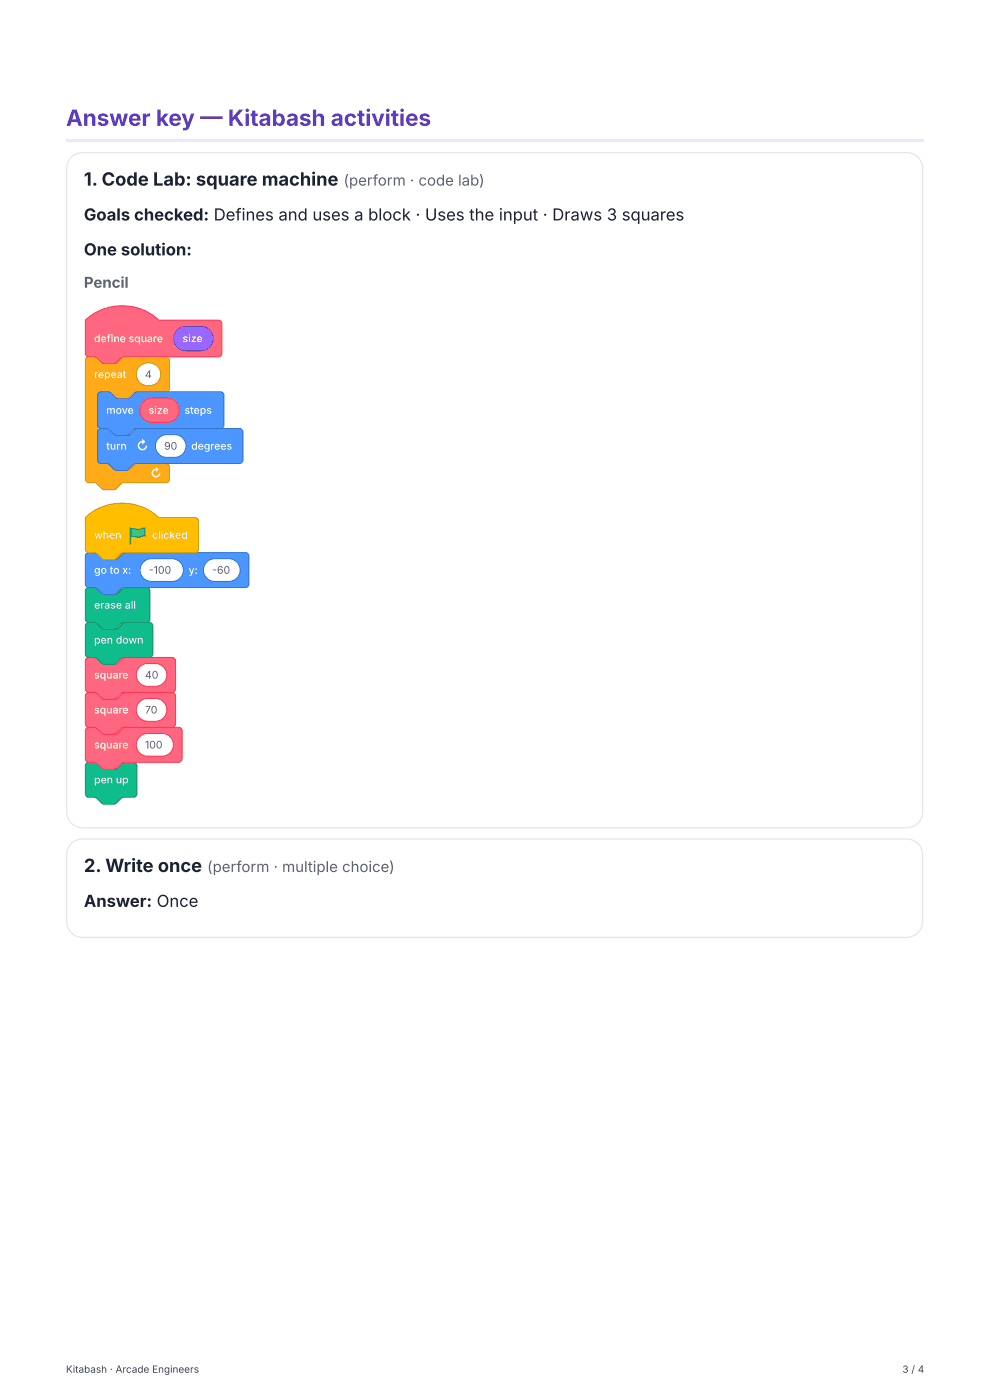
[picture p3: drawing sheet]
<svg xmlns="http://www.w3.org/2000/svg" width="210mm" height="297mm" viewBox="0 0 210 297" stroke-linecap="round" stroke-linejoin="round" font-family="sans-serif">
<path d="M14 29.6h182.1v.6h-182.1z" fill="#ece6ff"/>
<path d="M15.1 33.4l1.2-.7 1.3-.3h174.9a3.4 3.4 0 0 1 3.4 3.4v136.6a3.4 3.4 0 0 1-3.4 3.4h-174.9a3.4 3.4 0 0 1-3.4-3.4v-136.6l.2-1.3zM15.1 179.2l1.2-.7 1.3-.3h174.9a3.4 3.4 0 0 1 3.4 3.4v14.1a3.4 3.4 0 0 1-3.4 3.4h-174.9a3.4 3.4 0 0 1-3.4-3.4v-14.3l.3-1.3z" fill="none" stroke="#e3e6ee" stroke-width=".26"/>
<path d="M18.3 76l.4-.2h1.7a2.5 2.5 0 0 1 1.6 1.3l.6 .2h1.8a2.5 2.5 0 0 0 1.7-1.3l.6-.2h8.5a.74 .74 0 0 1 .8 .7v6a.74 .74 0 0 1-.8 .7h-6.3a2.5 2.5 0 0 0-1.7 1.3l-.5 .2h-1.9a2.5 2.5 0 0 1-1.7-1.3 2.66 2.66 0 0 0-1.8-.2l-.4 .4-.2 .4v13.7a.74 .74 0 0 0 .8 .7h1.5a2.5 2.5 0 0 1 1.6 1.3l.6 .2h1.8a2.5 2.5 0 0 0 1.7-1.3l.6-.2h5.9a.74 .74 0 0 1 .8 .8v2.6a.74 .74 0 0 1-.8 .7h-8.9a2.5 2.5 0 0 0-1.7 1.3l-.5 .2h-1.9a2.5 2.5 0 0 1-1.7-1.3l-.5-.2h-1.1a.74 .74 0 0 1-.8-.7v-25.3z" fill="#ffab19"/>
<path d="M18.3 76l.4-.2h1.7a2.5 2.5 0 0 1 1.6 1.3l.6 .2h1.8a2.5 2.5 0 0 0 1.7-1.3l.6-.2h8.5a.74 .74 0 0 1 .8 .7v6a.74 .74 0 0 1-.8 .7h-6.3a2.5 2.5 0 0 0-1.7 1.3l-.5 .2h-1.9a2.5 2.5 0 0 1-1.7-1.3 2.66 2.66 0 0 0-1.8-.2l-.4 .4-.2 .4v13.7a.74 .74 0 0 0 .8 .7h1.5a2.5 2.5 0 0 1 1.6 1.3l.6 .2h1.8a2.5 2.5 0 0 0 1.7-1.3l.6-.2h5.9a.74 .74 0 0 1 .8 .8v2.6a.74 .74 0 0 1-.8 .7h-8.9a2.5 2.5 0 0 0-1.7 1.3l-.5 .2h-1.9a2.5 2.5 0 0 1-1.7-1.3l-.5-.2h-1.1a.74 .74 0 0 1-.8-.7v-25.3z" fill="none" stroke="#cf8b17" stroke-width=".21"/>
<path d="M29.6 77.8a2.57 2.57 0 0 1 3.4-.3 2.57 2.57 0 0 1 .8 3.2 2.57 2.57 0 0 1-3.6 1 2.57 2.57 0 0 1-.8-3.7z" fill="#fff"/>
<path d="M29.6 77.8a2.57 2.57 0 0 1 3.4-.3 2.57 2.57 0 0 1 .8 3.2 2.57 2.57 0 0 1-3.6 1 2.57 2.57 0 0 1-.8-3.7z" fill="none" stroke="#cf8b17" stroke-width=".21"/>
<path d="M20.9 91.2l.4-.2h1.7a2.5 2.5 0 0 1 1.6 1.3l.6 .2h1.8a2.5 2.5 0 0 0 1.7-1.3l.6-.2h21.6a.74 .74 0 0 1 .7 .8v5.9a.74 .74 0 0 1-.7 .7h-22a2.5 2.5 0 0 0-1.7 1.3l-.5 .2h-1.9a2.5 2.5 0 0 1-1.7-1.3l-.5-.2h-1.1a.74 .74 0 0 1-.8-.7v-5.9z" fill="#4c97ff"/>
<path d="M20.9 91.2l.4-.2h1.7a2.5 2.5 0 0 1 1.6 1.3l.6 .2h1.8a2.5 2.5 0 0 0 1.7-1.3l.6-.2h21.6a.74 .74 0 0 1 .7 .8v5.9a.74 .74 0 0 1-.7 .7h-22a2.5 2.5 0 0 0-1.7 1.3l-.5 .2h-1.9a2.5 2.5 0 0 1-1.7-1.3l-.5-.2h-1.1a.74 .74 0 0 1-.8-.7v-5.9z" fill="none" stroke="#3373cc" stroke-width=".21"/>
<path d="M33.7 93l1.2-.6 2.2-.1a2.41 2.41 0 0 1 2.4 2.4 2.41 2.41 0 0 1-2.4 2.4h-1.7a2.41 2.41 0 0 1-2.2-1.4 2.41 2.41 0 0 1 .5-2.7z" fill="#fff"/>
<path d="M33.7 93l1.2-.6 2.2-.1a2.41 2.41 0 0 1 2.4 2.4 2.41 2.41 0 0 1-2.4 2.4h-1.7a2.41 2.41 0 0 1-2.2-1.4 2.41 2.41 0 0 1 .5-2.7z" fill="none" stroke="#3373cc" stroke-width=".21"/>
<path d="M20.9 83.4l.4-.2h1.7a2.5 2.5 0 0 1 1.6 1.3l.6 .2h1.8a2.5 2.5 0 0 0 1.7-1.3l.6-.2h17.5a.74 .74 0 0 1 .8 .8v6.3a.74 .74 0 0 1-.8 .7h-17.9a2.5 2.5 0 0 0-1.7 1.3l-.5 .2h-1.9a2.5 2.5 0 0 1-1.7-1.3l-.5-.2h-1.1a.74 .74 0 0 1-.8-.7v-6.3z" fill="#4c97ff"/>
<path d="M20.9 83.4l.4-.2h1.7a2.5 2.5 0 0 1 1.6 1.3l.6 .2h1.8a2.5 2.5 0 0 0 1.7-1.3l.6-.2h17.5a.74 .74 0 0 1 .8 .8v6.3a.74 .74 0 0 1-.8 .7h-17.9a2.5 2.5 0 0 0-1.7 1.3l-.5 .2h-1.9a2.5 2.5 0 0 1-1.7-1.3l-.5-.2h-1.1a.74 .74 0 0 1-.8-.7v-6.3z" fill="none" stroke="#3373cc" stroke-width=".21"/>
<path d="M30.5 85.3l.6-.5 .9-.3h3.5a2.6 2.6 0 0 1 2.6 2.6 2.6 2.6 0 0 1-2.6 2.6h-3.2a2.6 2.6 0 0 1-2.4-1.6 2.6 2.6 0 0 1 .6-2.8z" fill="#ff6680"/>
<path d="M30.5 85.3l.6-.5 .9-.3h3.5a2.6 2.6 0 0 1 2.6 2.6 2.6 2.6 0 0 1-2.6 2.6h-3.2a2.6 2.6 0 0 1-2.4-1.6 2.6 2.6 0 0 1 .6-2.8z" fill="none" stroke="#f35" stroke-width=".21"/>
<path d="M18.1 68a11.5 11.5 0 0 1 15.6 0h12.7a.74 .74 0 0 1 .7 .7v6.4a.74 .74 0 0 1-.7 .7h-20.1a2.5 2.5 0 0 0-1.7 1.3l-.5 .2h-1.9a2.5 2.5 0 0 1-1.7-1.3l-.5-.2h-1.1a.74 .74 0 0 1-.8-.7z" fill="#ff6680"/>
<path d="M18.1 68a11.5 11.5 0 0 1 15.6 0h12.7a.74 .74 0 0 1 .7 .7v6.4a.74 .74 0 0 1-.7 .7h-20.1a2.5 2.5 0 0 0-1.7 1.3l-.5 .2h-1.9a2.5 2.5 0 0 1-1.7-1.3l-.5-.2h-1.1a.74 .74 0 0 1-.8-.7z" fill="none" stroke="#f35" stroke-width=".21"/>
<path d="M37.7 70.1l.6-.5 .9-.3h3.5a2.6 2.6 0 0 1 2.6 2.6 2.6 2.6 0 0 1-2.6 2.6h-3.2a2.6 2.6 0 0 1-2.4-1.6 2.6 2.6 0 0 1 .6-2.8z" fill="#96f"/>
<path d="M37.7 70.1l.6-.5 .9-.3h3.5a2.6 2.6 0 0 1 2.6 2.6 2.6 2.6 0 0 1-2.6 2.6h-3.2a2.6 2.6 0 0 1-2.4-1.6 2.6 2.6 0 0 1 .6-2.8z" fill="none" stroke="#774dcb" stroke-width=".21"/>
<path d="M18.3 162.1l.4-.2h1.7a2.5 2.5 0 0 1 1.6 1.3l.6 .2h1.8a2.5 2.5 0 0 0 1.7-1.3l.6-.2h1.6a.74 .74 0 0 1 .8 .7v6a.74 .74 0 0 1-.8 .7h-2a2.5 2.5 0 0 0-1.7 1.3l-.5 .2h-1.9a2.5 2.5 0 0 1-1.7-1.3l-.5-.2h-1.1a.74 .74 0 0 1-.8-.7v-6z" fill="#0fbd8c"/>
<path d="M18.3 162.1l.4-.2h1.7a2.5 2.5 0 0 1 1.6 1.3l.6 .2h1.8a2.5 2.5 0 0 0 1.7-1.3l.6-.2h1.6a.74 .74 0 0 1 .8 .7v6a.74 .74 0 0 1-.8 .7h-2a2.5 2.5 0 0 0-1.7 1.3l-.5 .2h-1.9a2.5 2.5 0 0 1-1.7-1.3l-.5-.2h-1.1a.74 .74 0 0 1-.8-.7v-6z" fill="none" stroke="#0b8e69" stroke-width=".21"/>
<path d="M18.3 154.7l.4-.2h1.7a2.5 2.5 0 0 1 1.6 1.3l.6 .2h1.8a2.5 2.5 0 0 0 1.7-1.3l.6-.2h11.2a.74 .74 0 0 1 .8 .7v6a.74 .74 0 0 1-.8 .7h-11.6a2.5 2.5 0 0 0-1.7 1.3l-.5 .2h-1.9a2.5 2.5 0 0 1-1.7-1.3l-.5-.2h-1.1a.74 .74 0 0 1-.8-.7v-6z" fill="#ff6680"/>
<path d="M18.3 154.7l.4-.2h1.7a2.5 2.5 0 0 1 1.6 1.3l.6 .2h1.8a2.5 2.5 0 0 0 1.7-1.3l.6-.2h11.2a.74 .74 0 0 1 .8 .7v6a.74 .74 0 0 1-.8 .7h-11.6a2.5 2.5 0 0 0-1.7 1.3l-.5 .2h-1.9a2.5 2.5 0 0 1-1.7-1.3l-.5-.2h-1.1a.74 .74 0 0 1-.8-.7v-6z" fill="none" stroke="#f35" stroke-width=".21"/>
<path d="M29.6 156.5l.7-.5 .7-.2h3.4a2.41 2.41 0 0 1 2.4 2.4 2.41 2.41 0 0 1-2.4 2.4h-3.1a2.41 2.41 0 0 1-2.2-1.5 2.41 2.41 0 0 1 .5-2.6z" fill="#fff"/>
<path d="M29.6 156.5l.7-.5 .7-.2h3.4a2.41 2.41 0 0 1 2.4 2.4 2.41 2.41 0 0 1-2.4 2.4h-3.1a2.41 2.41 0 0 1-2.2-1.5 2.41 2.41 0 0 1 .5-2.6z" fill="none" stroke="#f35" stroke-width=".21"/>
<path d="M18.3 147.3l.4-.2h1.7a2.5 2.5 0 0 1 1.6 1.3l.6 .1h1.8a2.5 2.5 0 0 0 1.7-1.2l.6-.2h9.8a.74 .74 0 0 1 .8 .7v5.9a.74 .74 0 0 1-.8 .8h-10.2a2.5 2.5 0 0 0-1.7 1.3l-.5 .2h-1.9a2.5 2.5 0 0 1-1.7-1.3l-.5-.2h-1.1a.74 .74 0 0 1-.8-.8v-5.9z" fill="#ff6680"/>
<path d="M18.3 147.3l.4-.2h1.7a2.5 2.5 0 0 1 1.6 1.3l.6 .1h1.8a2.5 2.5 0 0 0 1.7-1.2l.6-.2h9.8a.74 .74 0 0 1 .8 .7v5.9a.74 .74 0 0 1-.8 .8h-10.2a2.5 2.5 0 0 0-1.7 1.3l-.5 .2h-1.9a2.5 2.5 0 0 1-1.7-1.3l-.5-.2h-1.1a.74 .74 0 0 1-.8-.8v-5.9z" fill="none" stroke="#f35" stroke-width=".21"/>
<path d="M29.6 149.1l1.3-.7h2.1a2.41 2.41 0 0 1 2.4 2.4 2.41 2.41 0 0 1-2.4 2.4h-1.7a2.41 2.41 0 0 1-2.2-1.5 2.41 2.41 0 0 1 .5-2.6z" fill="#fff"/>
<path d="M29.6 149.1l1.3-.7h2.1a2.41 2.41 0 0 1 2.4 2.4 2.41 2.41 0 0 1-2.4 2.4h-1.7a2.41 2.41 0 0 1-2.2-1.5 2.41 2.41 0 0 1 .5-2.6z" fill="none" stroke="#f35" stroke-width=".21"/>
<path d="M18.3 139.9l.4-.2 1.7-.1a2.5 2.5 0 0 1 1.6 1.3l.6 .2h1.8a2.5 2.5 0 0 0 1.7-1.3l.6-.2h9.8a.74 .74 0 0 1 .8 .8v5.9a.74 .74 0 0 1-.8 .8h-10.2a2.5 2.5 0 0 0-1.7 1.3l-.5 .1h-1.9a2.5 2.5 0 0 1-1.7-1.2l-.5-.2h-1.1a.74 .74 0 0 1-.8-.8v-5.9z" fill="#ff6680"/>
<path d="M18.3 139.9l.4-.2 1.7-.1a2.5 2.5 0 0 1 1.6 1.3l.6 .2h1.8a2.5 2.5 0 0 0 1.7-1.3l.6-.2h9.8a.74 .74 0 0 1 .8 .8v5.9a.74 .74 0 0 1-.8 .8h-10.2a2.5 2.5 0 0 0-1.7 1.3l-.5 .1h-1.9a2.5 2.5 0 0 1-1.7-1.2l-.5-.2h-1.1a.74 .74 0 0 1-.8-.8v-5.9z" fill="none" stroke="#f35" stroke-width=".21"/>
<path d="M29.6 141.6l1.3-.6 2.1-.1a2.41 2.41 0 0 1 2.4 2.4 2.41 2.41 0 0 1-2.4 2.5h-1.7a2.41 2.41 0 0 1-2.2-1.5 2.41 2.41 0 0 1 .5-2.7z" fill="#fff"/>
<path d="M29.6 141.6l1.3-.6 2.1-.1a2.41 2.41 0 0 1 2.4 2.4 2.41 2.41 0 0 1-2.4 2.5h-1.7a2.41 2.41 0 0 1-2.2-1.5 2.41 2.41 0 0 1 .5-2.7z" fill="none" stroke="#f35" stroke-width=".21"/>
<path d="M18.3 132.4l.4-.2h1.7a2.5 2.5 0 0 1 1.6 1.3l.6 .2h1.8a2.5 2.5 0 0 0 1.7-1.3l.6-.2h5a.74 .74 0 0 1 .8 .8v5.9a.74 .74 0 0 1-.8 .7h-5.4a2.5 2.5 0 0 0-1.7 1.3l-.5 .2h-1.9a2.5 2.5 0 0 1-1.7-1.3l-.5-.2h-1.1a.74 .74 0 0 1-.8-.7v-5.9z" fill="#0fbd8c"/>
<path d="M18.3 132.4l.4-.2h1.7a2.5 2.5 0 0 1 1.6 1.3l.6 .2h1.8a2.5 2.5 0 0 0 1.7-1.3l.6-.2h5a.74 .74 0 0 1 .8 .8v5.9a.74 .74 0 0 1-.8 .7h-5.4a2.5 2.5 0 0 0-1.7 1.3l-.5 .2h-1.9a2.5 2.5 0 0 1-1.7-1.3l-.5-.2h-1.1a.74 .74 0 0 1-.8-.7v-5.9z" fill="none" stroke="#0b8e69" stroke-width=".21"/>
<path d="M18.3 125l.4-.2h1.7a2.5 2.5 0 0 1 1.6 1.3l.6 .2h1.8a2.5 2.5 0 0 0 1.7-1.3l.6-.2h4.4a.74 .74 0 0 1 .7 .7v6a.74 .74 0 0 1-.7 .7h-4.8a2.5 2.5 0 0 0-1.7 1.3l-.5 .2h-1.9a2.5 2.5 0 0 1-1.7-1.3l-.5-.2h-1.1a.74 .74 0 0 1-.8-.7v-6z" fill="#0fbd8c"/>
<path d="M18.3 125l.4-.2h1.7a2.5 2.5 0 0 1 1.6 1.3l.6 .2h1.8a2.5 2.5 0 0 0 1.7-1.3l.6-.2h4.4a.74 .74 0 0 1 .7 .7v6a.74 .74 0 0 1-.7 .7h-4.8a2.5 2.5 0 0 0-1.7 1.3l-.5 .2h-1.9a2.5 2.5 0 0 1-1.7-1.3l-.5-.2h-1.1a.74 .74 0 0 1-.8-.7v-6z" fill="none" stroke="#0b8e69" stroke-width=".21"/>
<path d="M18.3 117.6l.4-.2h1.7a2.5 2.5 0 0 1 1.6 1.3l.6 .2h1.8a2.5 2.5 0 0 0 1.7-1.3l.6-.2h25.4a.74 .74 0 0 1 .8 .7v5.9a.74 .74 0 0 1-.8 .8h-25.8a2.5 2.5 0 0 0-1.7 1.3l-.5 .2h-1.9a2.5 2.5 0 0 1-1.7-1.3l-.5-.2h-1.1a.74 .74 0 0 1-.8-.8v-5.9z" fill="#4c97ff"/>
<path d="M18.3 117.6l.4-.2h1.7a2.5 2.5 0 0 1 1.6 1.3l.6 .2h1.8a2.5 2.5 0 0 0 1.7-1.3l.6-.2h25.4a.74 .74 0 0 1 .8 .7v5.9a.74 .74 0 0 1-.8 .8h-25.8a2.5 2.5 0 0 0-1.7 1.3l-.5 .2h-1.9a2.5 2.5 0 0 1-1.7-1.3l-.5-.2h-1.1a.74 .74 0 0 1-.8-.8v-5.9z" fill="none" stroke="#3373cc" stroke-width=".21"/>
<path d="M30.5 119.4l.6-.5 .8-.2h4.6a2.41 2.41 0 0 1 2.4 2.4 2.41 2.41 0 0 1-2.4 2.4h-4.3a2.41 2.41 0 0 1-2.3-1.5 2.41 2.41 0 0 1 .6-2.6z" fill="#fff"/>
<path d="M30.5 119.4l.6-.5 .8-.2h4.6a2.41 2.41 0 0 1 2.4 2.4 2.41 2.41 0 0 1-2.4 2.4h-4.3a2.41 2.41 0 0 1-2.3-1.5 2.41 2.41 0 0 1 .6-2.6z" fill="none" stroke="#3373cc" stroke-width=".21"/>
<path d="M43.9 119.4l.6-.5 .8-.2h3.3a2.41 2.41 0 0 1 2.4 2.4 2.41 2.41 0 0 1-2.4 2.4h-3a2.41 2.41 0 0 1-2.2-1.5 2.41 2.41 0 0 1 .5-2.6z" fill="#fff"/>
<path d="M43.9 119.4l.6-.5 .8-.2h3.3a2.41 2.41 0 0 1 2.4 2.4 2.41 2.41 0 0 1-2.4 2.4h-3a2.41 2.41 0 0 1-2.2-1.5 2.41 2.41 0 0 1 .5-2.6z" fill="none" stroke="#3373cc" stroke-width=".21"/>
<path d="M18.1 109.9a11.5 11.5 0 0 1 15.6 0h7.7a.74 .74 0 0 1 .8 .8v5.9a.74 .74 0 0 1-.8 .8h-15.1a2.5 2.5 0 0 0-1.7 1.3l-.5 .2h-1.9a2.5 2.5 0 0 1-1.7-1.3l-.5-.2h-1.1a.74 .74 0 0 1-.8-.8z" fill="#ffbf00"/>
<path d="M18.1 109.9a11.5 11.5 0 0 1 15.6 0h7.7a.74 .74 0 0 1 .8 .8v5.9a.74 .74 0 0 1-.8 .8h-15.1a2.5 2.5 0 0 0-1.7 1.3l-.5 .2h-1.9a2.5 2.5 0 0 1-1.7-1.3l-.5-.2h-1.1a.74 .74 0 0 1-.8-.8z" fill="none" stroke="#c90" stroke-width=".21"/>
<path d="M27.7 112.2v3.3" fill="none" stroke="#45993d" stroke-width=".37"/>
<path d="M27.8 112.4l.9-.1a2.12 2.12 0 0 0 1.9-.2l.2 .1v1.6h-.5a2.17 2.17 0 0 1-2 .1l-.5 .1z" fill="#4cbf56"/>
<path d="M27.8 112.4l.9-.1a2.12 2.12 0 0 0 1.9-.2l.2 .1v1.6h-.5a2.17 2.17 0 0 1-2 .1l-.5 .1z" fill="none" stroke="#45993d" stroke-width=".22"/>
<text font-size="4.8" fill="#5b3cc4" x="14" y="26.7">Answer key — Kitabash activities</text>
<g font-size="3.9" fill="#1d2230">
<text x="17.8" y="39.4">1. Code Lab: square machine</text>
<text x="17.8" y="185.2">2. Write once</text>
</g>
<g font-size="3.5" fill="#1d2230">
<text x="17.8" y="46.8">Goals checked: Defines and uses a block · Uses the input · Draws 3 squares</text>
<text x="17.8" y="54.2">One solution:</text>
<text x="17.8" y="192.6">Answer: Once</text>
</g>
<g font-size="3.2" fill="#5b6275">
<text x="73" y="39.4">(perform · code lab)</text>
<text x="17.8" y="61.1">Pencil</text>
<text x="44" y="185.2">(perform · multiple choice)</text>
</g>
<text font-size="2.8" fill="#fff" x="28.9" y="95.7">↻</text>
<text font-size="2.6" fill="#fff" x="31.9" y="101.4">↻</text>
<g font-size="2.2" fill="#fff">
<text x="20" y="72.7">define square</text>
<text x="38.8" y="72.7">size</text>
<text x="20" y="80.3">repeat</text>
<text x="22.6" y="87.9">move</text>
<text x="31.6" y="87.9">size</text>
<text x="39.2" y="87.9">steps</text>
<text x="22.6" y="95.5">turn</text>
<text x="40.6" y="95.5">degrees</text>
<text x="20" y="114.4">when</text>
<text x="32.3" y="114.4">clicked</text>
<text x="20" y="121.9">go to x:</text>
<text x="40" y="121.9">y:</text>
<text x="20" y="129.3">erase all</text>
<text x="20" y="136.7">pen down</text>
<text x="20" y="144.1">square</text>
<text x="20" y="151.5">square</text>
<text x="20" y="159">square</text>
<text x="20" y="166.4">pen up</text>
</g>
<g font-size="2.2" fill="#575e75">
<text x="30.8" y="80.3">4</text>
<text x="34.9" y="95.5">90</text>
<text x="31.6" y="121.9">-100</text>
<text x="45.1" y="121.9">-60</text>
<text x="30.8" y="144.1">40</text>
<text x="30.8" y="151.5">70</text>
<text x="30.8" y="159">100</text>
</g>
<g font-size="2.1" fill="#42454e">
<text x="14" y="291.6">Kitabash · Arcade Engineers</text>
<text x="191.6" y="291.6">3 / 4</text>
</g>
</svg>
